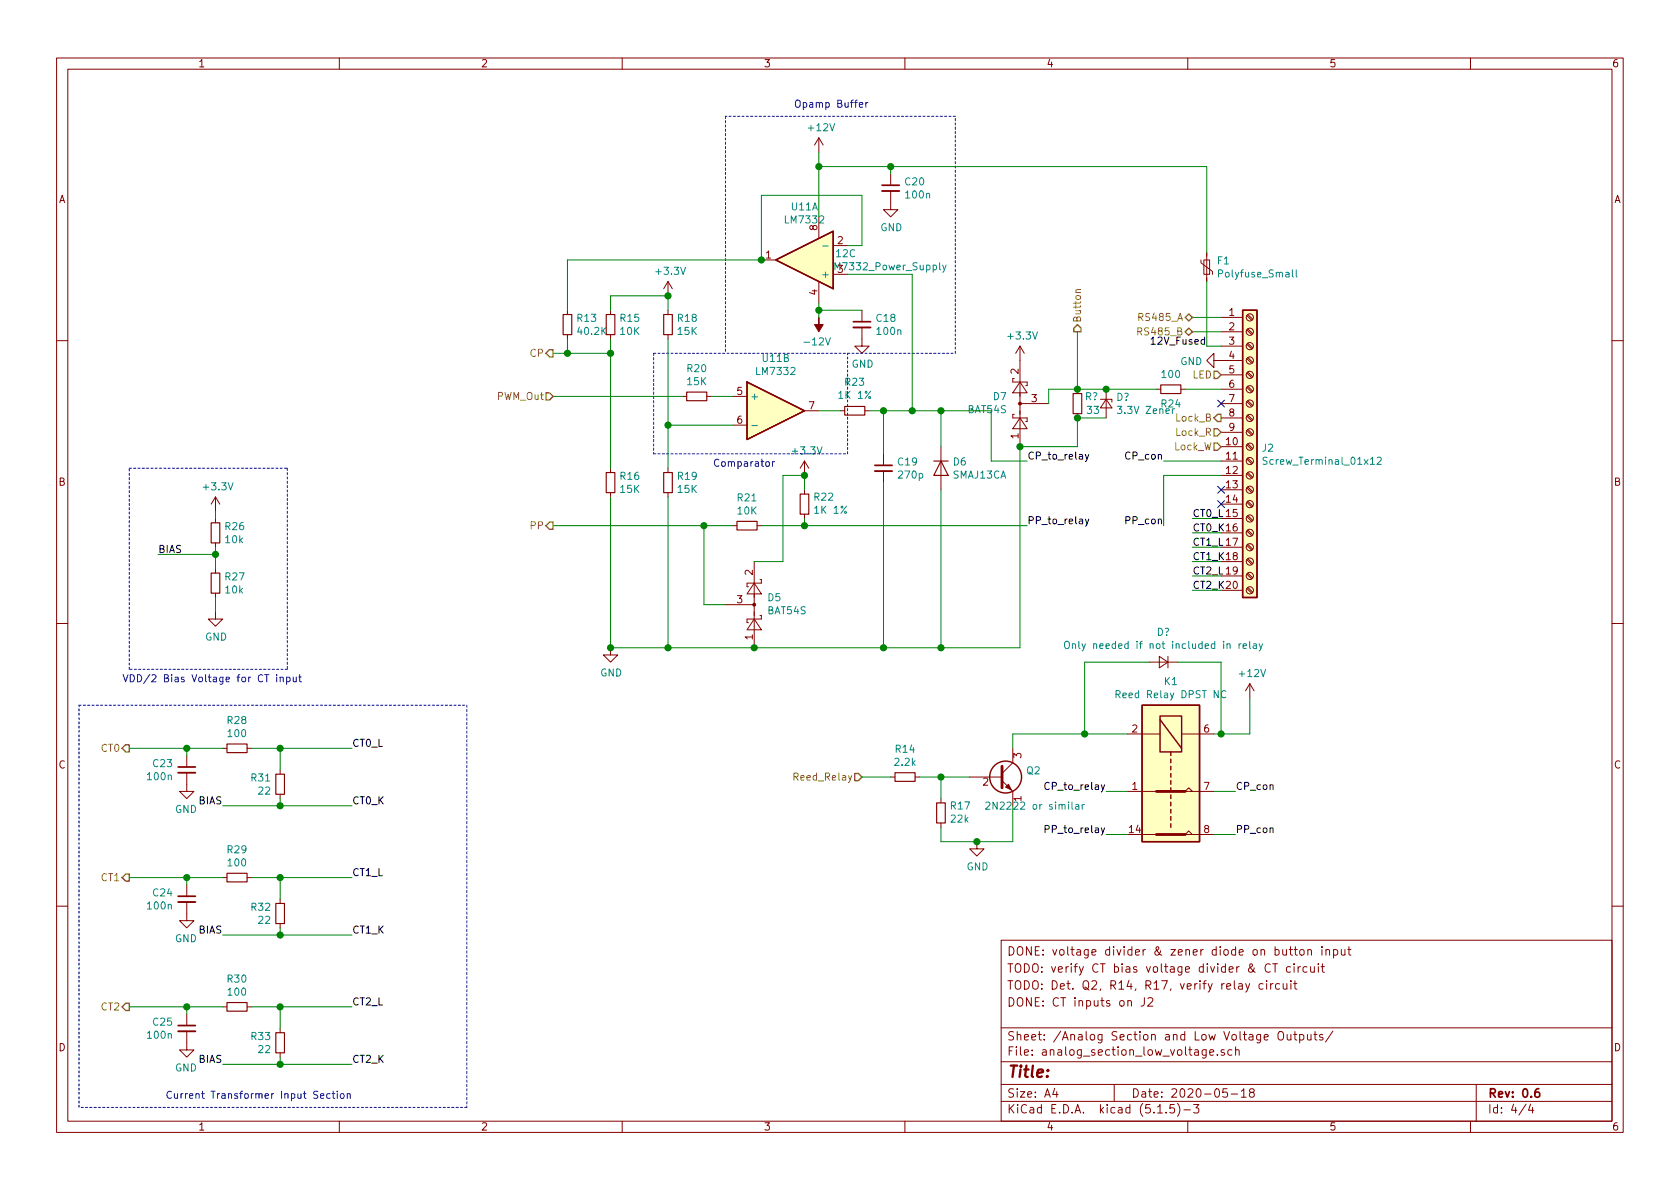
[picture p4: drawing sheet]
<svg xmlns="http://www.w3.org/2000/svg" width="297mm" height="210mm" viewBox="0 0 297 210" stroke-linecap="round" stroke-linejoin="round" font-family="sans-serif">
<g fill="none" stroke="#840000" stroke-width=".18">
<path d="M10 10.3h277v189.9h-277zM12 12.2h273v186.1h-273zM60 10.3v1.9M110 10.3v1.9M160 10.3v1.9M210 10.3v1.9M260 10.3v1.9M144.8 24.4v2.5M144.8 38.3v3.9M144.8 24.4l-.8 1.2M144.8 24.4l.7 1.2M157.5 33.8v3.3h1.2l-1.2 1.2-1.3-1.2h1.3"/>
<path d="M157.5 30.7v2.1M100.3 54.9v.7M100.3 59.2v.7M107.9 54.9v.7M107.9 59.2v.7M118.1 49.8l-.8 1.2M118.1 49.8v2.5M118.1 54.9v.7M118.1 59.2v.7M118.1 49.8l.8 1.2M134.6 46h2.6M144.8 49.8v3.8"/>
<path d="M147.3 43.4h2.6M152.4 57.9v3.3h1.3l-1.3 1.3-1.3-1.3h1.3M152.4 54.9v2M212.3 46v.5l2.1 1.5v.5M212.9 46h1v2.5h-1zM213.4 44.7v5.1M215.9 56.1h3.8M215.9 58.7h3.8M220.4 58.3l.9 .9M220.4 55.8l.9 .8M220.6 58.2l.9 .8M220.6 55.6l.9 .9"/>
<path d="M10 60.2h2M120.6 70.1h.8M125 70.1h.7M129.5 70.1h2.6M129.5 75.2h2.6M142.2 72.6h2.6M148.6 72.6h.8M152.9 72.6h.8M166.4 79v7.6M179.3 73.3h-.2v.6h2.5v.6h-.2M179.3 66.9h-.2v.7h2.5v.6h-.2M180.3 73.9l1.3 1.9h-2.5z"/>
<path d="M180.3 67.6l1.3 1.9h-2.5zM180.3 61.2l-.7 1.3M180.3 61.2v17.8M180.3 61.2l.8 1.3M180.3 71.4h5.1M190.5 68.8v.8M190.5 73.1v.8M194.6 70.6h2v.5M195.6 70.6l1 1.5h-2zM195.6 68.8v5.1M204.5 68.8h.7M208.8 68.8h.7"/>
<path d="M214.6 63.7v-1.2l-1.2 1.2 1.2 1.3v-1.3h5.1M215.9 68.8h3.8M215.9 73.9h3.8M215.9 71.4h3.8M215.9 79h3.8M215.9 61.2h3.8M215.9 66.3h3.8M215.9 76.4h3.8M220.4 78.7l.9 .8M220.4 76.1l.9 .9M220.4 73.6l.9 .8M220.4 71l.9 .9"/>
<path d="M220.4 68.5l.9 .8M220.4 66l.9 .8M220.4 63.4l.9 .9M220.4 60.9l.9 .8M220.6 78.5l.9 .8M220.6 75.9l.9 .9M220.6 73.4l.9 .8M220.6 70.9l.9 .8M220.6 68.3l.9 .9M220.6 65.8l.9 .8M220.6 63.2l.9 .9M220.6 60.7l.9 .8"/>
<path d="M285 60.2h2M38.1 87.9l-.8 1.2M38.1 87.9v2.5M38.1 91.7v.8M38.1 96v.8M38.1 87.9l.8 1.2M107.9 82.8v.8M107.9 87.1v.8M118.1 82.8v.8M118.1 87.1v.8M129.5 93h.8M133.3 99.3v15.2"/>
<path d="M133.9 93h.7M142.2 81.5l-.7 1.3M142.2 81.5v2.6M142.2 86.6v.8M142.2 90.9v.8M142.2 81.5l.8 1.3M156.2 80.3v2M156.2 83.3v2M215.9 81.5h3.8M215.9 84.1h3.8M215.9 86.6h3.8M215.9 89.1h3.8"/>
<path d="M215.9 91.7h3.8M215.9 94.2h3.8M215.9 96.8h3.8M215.9 99.3h3.8M220.4 99l.9 .8M220.4 96.4l.9 .9M220.4 93.9l.9 .8M220.4 91.4l.9 .8M220.4 88.8l.9 .9M220.4 86.3l.9 .8M220.4 83.7l.9 .9M220.4 81.2l.9 .8"/>
<path d="M220.6 98.8l.9 .8M220.6 96.3l.9 .8M220.6 93.7l.9 .9M220.6 91.2l.9 .8M220.6 88.6l.9 .9M220.6 86.1l.9 .8M220.6 83.6l.9 .8M220.6 81l.9 .9M10 110.3h2M38.1 108.2v1.3h1.3l-1.3 1.2-1.3-1.2h1.3M38.1 100.6v.7M38.1 104.9v.8"/>
<path d="M107.9 114.5v1.3h1.3l-1.3 1.3-1.2-1.3h1.2M128.3 106.9h5M133.3 109.5l1.3 1.9h-2.5zM133.3 103.1l1.3 1.9h-2.5zM134.4 108.8h.2v.7h-2.5v.6h.2M134.4 102.5h.2v.6h-2.5v.7h.2M203.2 117.1h5.1M205 116.1l1.5 1-1.5 1zM206.5 116.1v2M215.9 101.8h3.8M215.9 104.4h3.8M220.4 104.1l.9 .8"/>
<path d="M220.4 101.5l.9 .9M220.6 103.9l.9 .8M220.6 101.3l.9 .9M285 110.3h2M33 136.6v3.3h-1.3l1.3 1.3 1.3-1.3h-1.3M33 133.6v2M39.4 132.3h.7M43.7 132.3h.7M49.5 136.1v.8M157.5 137.4h.7M161.8 137.4h.8M171.4 137.4h5.8"/>
<path d="M177.2 138l1.9 1.9v2.6M179.1 132.3v2.6l-1.9 1.9M199.4 129.8h5.7M199.4 139.9h5.1M208.9 129.8h5.7M210.8 139.9l-.6-.6-.7 .6h5.1M221 120.9l-.8 1.3M221 120.9v2.5M221 120.9l.7 1.3M33 159.5v3.3h-1.3l1.3 1.3 1.3-1.3h-1.3M33 156.5v2M39.4 155.2h.7"/>
<path d="M43.7 155.2h.7M49.5 140.5v.7M49.5 159v.8M166.4 141.2v.8M166.4 145.5v.8M172.7 148.8v1.3h1.3l-1.3 1.3-1.3-1.3h1.3M201.9 147.6h2.6M210.8 147.6l-.6-.7-.7 .7h5.1M10 160.2h2M33 179.3v2.1M39.4 178h.7M43.7 178h.7"/>
<path d="M49.5 163.3v.8M177 166.3h108v32h-108zM202.3 176.4v1.1a.51 .51 0 0 1-.5 .4M203 176.6l.2-.2h.4l.2 .5-.9 1h.9M220.2 173.9l.4 1M221 173.9l-.6 1.4-.2 .1M223.3 174l-.4-.1-.3 .3 .1 .6 .2 .1 .4-.1M224 173.4v.2M224 173.9v1M224.6 170.6a.59 .59 0 0 0-.8 0 .59 .59 0 0 0-.1 .7 .56 .56 0 0 0 .3 .6 .56 .56 0 0 0 .6-.1M224.7 173.9v1M225 170.4h.9"/>
<path d="M225.1 173.9l-.4 .3M225.5 170.4v1.5M226.2 174l-.4-.1-.3 .3 .2 .6h.5M226.8 167.9v.8a.39 .39 0 0 0 .7 .1M226.9 173.9v.8a.39 .39 0 0 0 .6 .1M227.5 167.9v1M227.5 173.9v1M227.9 167.9h.6M228.2 171l-.5-.1-.2 .3 .1 .7h.6M228.2 167.4v1.3l.3 .2M228.2 173.4v.2M228.2 173.9v1"/>
<path d="M228.7 173.9h.6M228.8 170.4v.2M228.8 170.9v1M228.8 167.9h.6M229 173.4v1.3l.3 .2M229 167.4v1.3l.4 .2M229.5 170.9v1M229.9 168l.2-.1 .4 .1v.8l-.2 .1-.4-.1zM229.9 170.9l-.4 .3M231.1 171l-.4-.1-.3 .3 .1 .6 .2 .1h.4M231.2 168h.1a.37 .37 0 0 1 .6 .1v.8M231.2 167.9v1"/>
<path d="M231.7 170.9v.8a.39 .39 0 0 0 .7 .1M232.4 170.9v1M233.1 170.4v.2M233.1 170.9v1M233.6 170.9h.6M233.7 167.4v.2M233.7 167.9v1M233.8 170.4v1.3l.4 .2M234.4 168l.2-.1 .4 .1 .1 .9M234.4 167.9v1M235.8 168l.4-.1 .3 .3-.1 .6-.2 .1-.4-.1M235.8 167.9v1.5"/>
<path d="M237.2 167.9v.9l.4 .1 .2-.1M237.8 167.9v1M238.3 167.9h.6M238.5 167.4v1.3l.4 .2M285 160.2h2M33 182.4v3.3h-1.3l1.3 1.2 1.3-1.2h-1.3M49.5 181.9v.7M49.5 186.2v.7M60 198.3v1.9M110 198.3v1.9M160 198.3v1.9M177 194.8h108"/>
<path d="M177 191.8h108M177 187.8h108M177 181.8h108M186.5 192.5l-.4 1h1M186.8 193v1M197 191.8v3M204.7 196.8h.8M206.2 196.7v.1M207.6 195.3h-.7l-.1 .7 .2-.1 .5 .1 .2 .2-.1 .5-.2 .1-.6-.1M208.2 195.1a1.71 1.71 0 0 1 0 2.3M209.3 196.3h1.2M210 198.3v1.9"/>
<path d="M211 195.3h1l-.5 .6 .4 .1v.7l-.2 .1-.7-.1M213.3 185.6v1.2l-.3 .3-.4-.1M213.3 185.7l-.5-.1-.3 .3 .1 .6 .2 .1 .5-.1M213.9 186.1l.7-.1-.1-.3-.4-.1-.2 .2 .1 .7h.5M215.2 186.5v.1M216.5 185.7l-.4-.1-.2 .2 .1 .2 .5 .2v.3h-.6M217 192.5h-.7l-.1 .7 .2-.1 .5 .1 .1 .2v.5l-.2 .1-.6-.1M217.7 193.5h1.1M217.8 185.7l-.4-.1-.3 .3 .1 .6 .2 .1 .4-.1M218.5 185.7l.2-.1 .3 .1 .1 .9M218.5 185.1v1.5M219.5 193l.4-.5v1.5"/>
<path d="M219.5 194h.8M221.2 193.2l-.3-.3 .1-.2 .2-.2 .4 .1 .2 .2-.1 .2-.6 .2a.48 .48 0 0 0-.1 .7l.2 .1 .5-.1a.48 .48 0 0 0-.1-.7h-.1M226.2 182.5a.5 .5 0 0 1 .5 0 .5 .5 0 0 1 .2 .4v.5a.5 .5 0 0 1-.4 .5 .5 .5 0 0 1-.5-.5v-.5zM227.6 182.9v.8a.39 .39 0 0 0 .6 .1M228.2 182.9v1M228.7 182.9h.6M229 182.4v1.3l.3 .2M229.8 183l.4-.1 .3 .3v.6l-.3 .1-.4-.1M229.8 182.9v1.5M231.2 182.9v.9l.4 .1 .2-.1M231.8 182.9v1M232.3 182.9h.6"/>
<path d="M232.5 182.4v1.3l.4 .2M233.9 183a.37 .37 0 0 0-.6 .1l.1 .3 .5 .1v.1l-.2 .3-.4-.1M235.7 182.3l-1.3 2M260 198.3v1.9M261 191.8v6.5M269.8 195.2l-1.2 2M270.6 195.2l-.3 1.1h.9M271 195.8v1"/>
<circle cx="221" cy="58.7" r=".63"/>
<circle cx="221" cy="56.1" r=".63"/>
<circle cx="221" cy="66.3" r=".63"/>
<circle cx="221" cy="63.7" r=".63"/>
<circle cx="221" cy="76.4" r=".63"/>
<circle cx="221" cy="68.8" r=".63"/>
<circle cx="221" cy="79" r=".63"/>
<circle cx="221" cy="71.4" r=".63"/>
<circle cx="221" cy="61.2" r=".63"/>
<circle cx="221" cy="73.9" r=".63"/>
<circle cx="221" cy="91.7" r=".63"/>
<circle cx="221" cy="89.1" r=".63"/>
<circle cx="221" cy="94.2" r=".63"/>
<circle cx="221" cy="99.3" r=".63"/>
<circle cx="221" cy="81.5" r=".63"/>
<circle cx="221" cy="86.6" r=".63"/>
<circle cx="221" cy="96.8" r=".63"/>
<circle cx="221" cy="84.1" r=".63"/>
<circle cx="221" cy="101.8" r=".63"/>
<circle cx="221" cy="104.4" r=".63"/>
</g>
<path d="M156 32.8h3M150.9 56.9h3M154.7 82.3h3M31.5 135.6h3M31.5 158.5h3M31.5 181.4h3M272.1 192.5a.62 .62 0 0 0-.7 .7v.7l.3 .1 .5-.1v-.5l-.1-.2-.4-.1-.3 .3" fill="none" stroke="#840000" stroke-width=".3"/>
<g fill="none" stroke="#840000" stroke-width=".2">
<path d="M99.6 55.6h1.5v3.6h-1.5zM107.2 55.6h1.5v3.6h-1.5zM117.3 55.6h1.6v3.6h-1.6zM121.4 69.3h3.6v1.6h-3.6zM149.4 71.9h3.5v1.5h-3.5zM189.7 69.6h1.6v3.5h-1.6zM205.2 68.1h3.6v1.5h-3.6zM37.3 92.5h1.6v3.5h-1.6zM107.2 83.6h1.5v3.5h-1.5zM117.3 83.6h1.6v3.5h-1.6zM130.3 92.2h3.6v1.5h-3.6zM141.5 87.4h1.5v3.5h-1.5z"/>
<path d="M165.1 81.5h2.5M166.4 81.5l1.2 2.6h-2.5zM37.3 101.3h1.6v3.6h-1.6zM40.1 131.6h3.6v1.5h-3.6zM48.8 136.9h1.5v3.6h-1.5zM158.2 136.6h3.6v1.6h-3.6zM40.1 154.4h3.6v1.6h-3.6zM48.8 159.8h1.5v3.5h-1.5zM165.6 142h1.5v3.5h-1.5zM40.1 177.3h3.6v1.5h-3.6zM48.8 182.6h1.5v3.6h-1.5z"/>
</g>
<g fill="#840000" stroke="#840000" stroke-width=".18">
<path d="M177.8 139.2l.5-.5 .5 1z"/>
<path d="M144.8 56.1v1.3h.7l-.7 1.3-.8-1.3h.8z"/>
<circle cx="133.3" cy="106.9" r=".25"/>
<circle cx="180.3" cy="71.4" r=".25"/>
</g>
<path d="M156 33.8h3M150.9 57.9h3M154.7 83.3h3M31.5 136.6h3M31.5 159.5h3M31.5 182.4h3" fill="none" stroke="#840000" stroke-width=".33"/>
<g fill="none" stroke="#840000" stroke-width=".25">
<path d="M137.2 46l10.1-5.1v10.1zM219.7 54.9h2.5v50.8h-2.5zM132.1 67.6l10.1 5-10.1 5.1zM201.9 124.7h10.2v24.1h-10.2zM205.1 126.6h3.8v6.4h-3.8zM205.1 127.2l3.8 5.1M207 133v.6M207 134.2v.7M207 135.5v.6M207 136.8v.6M207 138v.7M207 139.3v.6"/>
<path d="M207 140.6v.6M207 141.9v.6M207 143.1v.7M207 144.4v.6M207 145.7v.6"/>
<circle cx="177.8" cy="137.4" r="2.82"/>
</g>
<path d="M177.2 135.5v3.8M204.5 139.9h5M204.5 147.6h5" fill="none" stroke="#840000" stroke-width=".51"/>
<g fill="none" stroke="#008484" stroke-width=".18">
<path d="M144.1 48.2l1.2 .4-1.2 .5M144.9 46.8v1M145.5 43.5h.9M166.7 46.9l.3 .8M167.3 46.9l-.4 1.1-.2 .2M228.5 47.7v1.1l.2 .2M229.2 47.7v1.1l.2 .2M132.9 75.3h1M224 80.9l-.5-.1-.1 .2v.4l.6 .2v.3l-.2 .2h-.5M243.5 81l.5-.2 .2 .4v.2l-.8 .7h.8M188.3 113.6l.2-.2a.45 .45 0 0 1 .6 .4v.4l-.2 .4h-.5a.92 .92 0 0 1-.1-1zM189.6 114l.2-.2 .3 .1 .1 .8"/>
<path d="M189.6 113.8v.9M219.1 113.8v.9M219.4 113.8l-.2 .1-.1 .2M219.8 114.2l.6-.1-.1-.2-.3-.1-.2 .2 .1 .6h.4M221 113.4v1.1l.1 .2M221.6 113.9h.5v.8M222.1 114.1l-.4 .1-.2 .2 .2 .3 .4-.1M222.6 113.8l.3 .9M223.2 113.8l-.4 1.2-.2 .1M197.3 122.8l.7-.1v-.5l-.2-.1h-.5v1.3M197.6 122.8l.4 .6M216.7 122.2a.6 .6 0 0 0-.8 .5 .6 .6 0 0 0 .6 .7l.2-.1"/>
<path d="M174.3 142l.5-.2 .2 .4-.8 .9h.8M190.2 142.3h.5l.1 .8M190.8 142.6h-.5l-.2 .2 .1 .2h.6M191.3 142.3v.8M191.7 142.3l-.4 .2"/>
</g>
<g fill="#ffffc2" stroke="#ffffc2" stroke-width=".18">
<path d="M201.9 124.7h10.2v24.1h-10.2z"/>
<path d="M132.1 67.6l10.1 5-10.1 5.1z"/>
<path d="M137.2 46l10.1-5.1v10.1z"/>
<path d="M219.7 54.9h2.5v50.8h-2.5z"/>
</g>
<g fill="none" stroke="#0000c2" stroke-width=".18" stroke-dasharray=".4 .4">
<path d="M128.3 20.6v41.9M168.9 20.6h-40.6M115.6 62.5h53.3M115.6 62.5v17.8M168.9 62.5v-41.9M22.9 82.8h27.9M50.8 82.8v35.6M115.6 80.3h34.3M149.9 80.3v-17.8M22.9 118.4v-35.6M50.8 118.4h-27.9M14 124.7h68.5"/>
<path d="M82.5 124.7v71.1M14 195.8v-71.1M82.5 195.8h-68.5"/>
</g>
<g fill="none" stroke="#008400" stroke-width=".18">
<path d="M144.8 29.5h68.6v15.2M144.8 26.9v11.4M157.5 29.5v1.2M100.3 59.9v2.6M107.9 54.9v-2.6h10.2v2.6M107.9 59.9v22.9M118.1 59.9v22.9M144.8 53.6v2.5M144.8 54.9h7.6M149.9 48.5h11.4v24.1M149.9 43.4h2.5v-8.9h-17.8v11.5h-34.3v8.9M190.5 58.7v10.1"/>
<path d="M210.8 56.1h5.1M210.8 58.7h5.1M213.4 49.8v11.4h2.5M97.8 70.1h22.8M97.8 62.5h10.1M118.1 75.2h11.4M125.7 70.1h3.8M144.8 72.6h3.8M153.7 72.6h21.6v8.9h6.3M156.2 72.6v7.7M166.4 72.6v6.4M195.6 73.9h-5.1v5.1h-10.2v35.5h-72.4v-26.6"/>
<path d="M204.5 68.8h-19.1v2.6M209.5 68.8h6.4M27.9 98h10.2M38.1 90.4v1.3M38.1 96.8v3.8M97.8 93h31.7M118.1 87.9v26.6M124.5 93v13.9h3.8M134.6 93h47M142.2 86.6v-2.5h-3.8v15.2h-5.1M142.2 91.7v1.3M156.2 85.3v29.2"/>
<path d="M166.4 86.6v27.9M205.7 81.5h10.2M210.8 91.7h5.1M210.8 94.2h5.1M210.8 96.8h5.1M210.8 99.3h5.1M215.9 84.1h-10.2v8.9M38.1 105.7v2.5M203.2 117.1h-11.4v12.7M208.3 117.1h7.6v12.7M210.8 104.4h5.1M210.8 101.8h5.1"/>
<path d="M22.9 132.3h16.5M33 132.3v1.3M44.4 132.3h17.8M49.5 132.3v3.8M152.4 137.4h5.1M162.6 137.4h8.8M166.4 137.4v3.8M195.6 139.9h3.8M199.4 129.8h-20.3v2.5M214.6 139.9h3.8M221 123.4v6.4h-6.4M22.9 155.2h16.5"/>
<path d="M33 155.2v1.3M39.4 142.5h22.8M44.4 155.2h17.8M49.5 141.2v1.3M49.5 155.2v3.8M179.1 142.5v6.3h-12.7v-2.5M195.6 147.6h3.8M214.6 147.6h3.8M22.9 178h16.5M33 178v1.3M39.4 165.3h22.8M44.4 178h17.8"/>
<path d="M49.5 164.1v1.2M49.5 178v3.9M39.4 188.2h22.8M49.5 186.9v1.3"/>
</g>
<g fill="none" stroke="#848400" stroke-width=".25">
<path d="M190.5 57.4l.6 .6v.7h-1.2v-.7zM209.5 58.7l.7-.7 .6 .7-.6 .6zM209.5 56.1l.7-.6 .6 .6-.6 .7zM96.5 69.5h.7l.6 .6-.6 .6h-.7zM97.2 61.8h.6v1.3h-.6l-.7-.6zM214.6 78.4h.7l.6 .6-.6 .6h-.7zM214.6 75.8h.7l.6 .6-.6 .7h-.7zM214.6 65.7h.7l.6 .6-.6 .6h-.7zM215.3 73.3h.6v1.2h-.6l-.7-.6zM97.2 92.3h.6v1.3h-.6l-.7-.6zM22.2 131.7h.7v1.3h-.7l-.6-.7zM151.1 136.8h.7l.6 .6-.6 .6h-.7z"/>
<path d="M21.6 155.2l.6-.6h.7v1.2h-.7zM21.6 178l.6-.6h.7v1.3h-.7z"/>
</g>
<path d="M191.1 51.2l-.8 .1-.1 .3 .1 .1" fill="none" stroke="#848400" stroke-width=".18"/>
<path d="M203.5 60l.4-.4v1.3M203.5 60.9h.8M191.9 91.8l.3 .8M191.9 80.4l.3 .8M192.5 91.8l-.4 1.1-.2 .2M192.5 80.4l-.4 1.1-.2 .1M185.5 138.5a.51 .51 0 0 0-.6 0 .51 .51 0 0 0-.2 .6 .46 .46 0 0 0 .3 .5 .46 .46 0 0 0 .5-.1M184.8 146.6h.6l.1-.2-.1-.3-.1-.1h-.5v1.2" fill="none" stroke="#000" stroke-width=".18"/>
<g fill="none" stroke="#0000c2" stroke-width=".18">
<path d="M140.7 17.9a.45 .45 0 0 1 .7 0 .88 .88 0 0 1-.2 1.1l-.4-.1a1.07 1.07 0 0 1-.1-1zM127.1 81.3a.51 .51 0 0 0-.6 0 .51 .51 0 0 0-.2 .6 .46 .46 0 0 0 .3 .5 .46 .46 0 0 0 .5-.1M46.8 119.3h.7M48.9 119.3v.1M48.9 119.7v.9M49.5 119.9l.2-.2 .3 .1 .1 .8M49.5 119.7v.9M50.7 119.8l.4-.1 .2 .3-.1 .5h-.5M50.7 119.7v1.3M51.8 119.7l.1 .8 .3 .1 .2-.2M52.4 119.7v.9M52.8 119.7h.5"/>
<path d="M53 119.3v1.1l.3 .2M56.7 193.8l.6-.1-.1-.3h-.4l-.1 .2v.6h.5M58.4 193.4h-.4l-.2 .2 .1 .6h.5M58.7 193.4h.5M58.9 193v1.1l.3 .1M59.6 193v.1M59.6 193.4v.8M60.3 193.4h.3l.2 .1-.1 .7h-.3l-.2-.2zM61.4 193.5l.2-.1h.3v.8M61.4 193.4v.8"/>
</g>
<g fill="#008400" stroke="#008400" stroke-width=".25">
<circle cx="190.5" cy="73.9" r=".51"/>
<circle cx="166.4" cy="72.6" r=".51"/>
<circle cx="100.3" cy="62.5" r=".51"/>
<circle cx="190.5" cy="68.8" r=".51"/>
<circle cx="166.4" cy="114.5" r=".51"/>
<circle cx="33" cy="132.3" r=".51"/>
<circle cx="172.7" cy="148.8" r=".51"/>
<circle cx="180.3" cy="79" r=".51"/>
<circle cx="166.4" cy="137.4" r=".51"/>
<circle cx="144.8" cy="29.5" r=".51"/>
<circle cx="191.8" cy="129.8" r=".51"/>
<circle cx="195.6" cy="68.8" r=".51"/>
<circle cx="157.5" cy="29.5" r=".51"/>
<circle cx="142.2" cy="93" r=".51"/>
<circle cx="215.9" cy="129.8" r=".51"/>
<circle cx="134.6" cy="46" r=".51"/>
<circle cx="118.1" cy="52.3" r=".51"/>
<circle cx="108" cy="62.5" r=".51"/>
<circle cx="38.1" cy="98" r=".51"/>
<circle cx="142.2" cy="84.1" r=".51"/>
<circle cx="49.5" cy="188.2" r=".51"/>
<circle cx="156.2" cy="72.6" r=".51"/>
<circle cx="33" cy="178" r=".51"/>
<circle cx="118.1" cy="114.5" r=".51"/>
<circle cx="49.5" cy="155.2" r=".51"/>
<circle cx="118.1" cy="75.2" r=".51"/>
<circle cx="133.4" cy="114.5" r=".51"/>
<circle cx="49.5" cy="165.3" r=".51"/>
<circle cx="49.5" cy="178" r=".51"/>
<circle cx="144.8" cy="54.9" r=".51"/>
<circle cx="108" cy="114.5" r=".51"/>
<circle cx="33" cy="155.2" r=".51"/>
<circle cx="161.3" cy="72.6" r=".51"/>
<circle cx="49.5" cy="132.3" r=".51"/>
<circle cx="156.2" cy="114.5" r=".51"/>
<circle cx="49.5" cy="142.5" r=".51"/>
<circle cx="124.5" cy="93" r=".51"/>
</g>
<path d="M215.3 70.8l1.2 1.2M216.5 70.8l-1.2 1.2M215.3 86l1.2 1.2M215.3 88.5l1.2 1.3M216.5 86l-1.2 1.2M216.5 88.5l-1.2 1.3" fill="none" stroke="#000084" stroke-width=".18"/>
<text font-size="2.8" fill="#840000" x="178" y="190.5">Title:</text>
<g font-size="2.1" fill="#840000">
<text x="178" y="172">TODO: verify CT bias voltage divider &amp; CT circuit</text>
<text x="178" y="169">DONE: voltage divider &amp; zener diode on button input</text>
<text x="178" y="178">DONE: CT inputs on J2</text>
<text x="178" y="175">TODO: Det. Q2, R14, R17, verify relay circuit</text>
<text x="178" y="184">Sheet: /Analog Section and Low Voltage Outputs/</text>
<text x="178" y="186.7">File: analog_section_low_voltage.sch</text>
<text x="178" y="196.9">KiCad E.D.A. kicad (5.1.5)-3</text>
<text x="178" y="194.1">Size: A4</text>
<text x="200" y="194.1">Date: 2020-05-18</text>
<text x="263" y="194.1">Rev: 0.6</text>
<text x="263" y="196.9">Id: 4/4</text>
</g>
<g font-size="1.8" fill="#840000">
<text x="35" y="11.9">1</text>
<text x="85" y="11.9">2</text>
<text x="135" y="11.9">3</text>
<text x="185" y="11.9">4</text>
<text x="235" y="11.9">5</text>
<text x="285" y="11.9">6</text>
<text x="10.4" y="35.9">A</text>
<text x="285.4" y="35.9">A</text>
<text x="144.5" y="40.7" transform="rotate(-90 144.5 40.7)">8</text>
<text x="135.4" y="45.7">1</text>
<text x="147.1" y="47.8">LM7332_Power_Supply</text>
<text x="148.1" y="43.2">2</text>
<text x="144.5" y="52.2" transform="rotate(-90 144.5 52.2)">4</text>
<text x="148.1" y="48.3">3</text>
<text x="217.3" y="55.9">1</text>
<text x="217.3" y="58.4">2</text>
<text x="217.3" y="61">3</text>
<text x="217.3" y="63.5">4</text>
<text x="130.3" y="69.8">5</text>
<text x="180.1" y="66.1" transform="rotate(-90 180.1 66.1)">2</text>
<text x="182.4" y="71.1">3</text>
<text x="217.3" y="66">5</text>
<text x="217.3" y="68.6">6</text>
<text x="217.3" y="71.1">7</text>
<text x="130.3" y="74.9">6</text>
<text x="143" y="72.4">7</text>
<text x="180.1" y="77.6" transform="rotate(-90 180.1 77.6)">1</text>
<text x="217.3" y="73.7">8</text>
<text x="217.3" y="76.2">9</text>
<text x="216.8" y="78.7">10</text>
<text x="216.8" y="81.3">11</text>
<text x="216.8" y="83.8">12</text>
<text x="10.4" y="85.9">B</text>
<text x="216.8" y="86.4">13</text>
<text x="216.8" y="88.9">14</text>
<text x="285.4" y="85.9">B</text>
<text x="133.1" y="101.7" transform="rotate(-90 133.1 101.7)">2</text>
<text x="130.3" y="106.7">3</text>
<text x="133.1" y="113.1" transform="rotate(-90 133.1 113.1)">1</text>
<text x="200.2" y="129.5">2</text>
<text x="212.9" y="129.5">6</text>
<text x="10.4" y="135.9">C</text>
<text x="180.6" y="134.1" transform="rotate(-90 180.6 134.1)">3</text>
<text x="285.4" y="135.9">C</text>
<text x="173.8" y="138.9">2</text>
<text x="180.6" y="141.7" transform="rotate(-90 180.6 141.7)">1</text>
<text x="200.2" y="139.7">1</text>
<text x="212.9" y="139.7">7</text>
<text x="199.7" y="147.3">14</text>
<text x="212.9" y="147.3">8</text>
<text x="10.4" y="185.9">D</text>
<text x="285.4" y="185.9">D</text>
<text x="35" y="199.9">1</text>
<text x="85" y="199.9">2</text>
<text x="135" y="199.9">3</text>
<text x="185" y="199.9">4</text>
<text x="235" y="199.9">5</text>
<text x="285" y="199.9">6</text>
</g>
<g font-size="1.8" fill="#0000c2">
<text x="141.9" y="19">Opamp Buffer</text>
<text x="127.1" y="82.5">Comparator</text>
<text x="21.6" y="120.6">VDD/2 Bias Voltage for CT input</text>
<text x="29.2" y="194.3">Current Transformer Input Section</text>
</g>
<g font-size="1.8" fill="#008484">
<text x="143.1" y="23.2">+12V</text>
<text x="160.1" y="32.8">C20</text>
<text x="160.3" y="35.1">100n</text>
<text x="139" y="39.5">LM7332</text>
<text x="140" y="37.2">U11A</text>
<text x="155.7" y="40.9">GND</text>
<text x="145.4" y="44.9" transform="rotate(-90 145.4 44.9)">V+</text>
<text x="146.6" y="45.5">U12C</text>
<text x="215.3" y="46.8">F1</text>
<text x="116.2" y="48.6">+3.3V</text>
<text x="145.8" y="49.1">+</text>
<text x="215.8" y="49.1">Polyfuse_Small</text>
<text x="102.1" y="56.9">R13</text>
<text x="102.3" y="59.2">40.2K</text>
<text x="109.7" y="56.9">R15</text>
<text x="109.7" y="59.2">10K</text>
<text x="119.9" y="56.9">R18</text>
<text x="119.9" y="59.2">15K</text>
<text x="155" y="56.9">C18</text>
<text x="155.2" y="59.2">100n</text>
<text x="121.6" y="65.8">R20</text>
<text x="134.9" y="64">U11B</text>
<text x="142.5" y="61.1">-12V</text>
<text x="150.6" y="65">GND</text>
<text x="178.4" y="60">+3.3V</text>
<text x="208.7" y="64.6">GND</text>
<text x="121.6" y="68.1">15K</text>
<text x="132.6" y="70.7">+</text>
<text x="133.9" y="66.3">LM7332</text>
<text x="148.5" y="70.5">1K 1%</text>
<text x="149.5" y="68.2">R23</text>
<text x="175.7" y="70.8">D7</text>
<text x="191.8" y="70.8">R?</text>
<text x="197.4" y="70.9">D?</text>
<text x="205.5" y="66.8">100</text>
<text x="171.2" y="73.1">BAT54S</text>
<text x="192.3" y="73.2">33</text>
<text x="198.1" y="73.2">3.3V Zener</text>
<text x="205.4" y="72.1">R24</text>
<text x="140.3" y="80.4">+3.3V</text>
<text x="158.8" y="82.3">C19</text>
<text x="168.6" y="82.3">D6</text>
<text x="223.2" y="79.9">J2</text>
<text x="224.1" y="82.2">Screw_Terminal_01x12</text>
<text x="36.1" y="86.7">+3.3V</text>
<text x="109.7" y="84.9">R16</text>
<text x="109.7" y="87.2">15K</text>
<text x="119.9" y="84.9">R19</text>
<text x="119.9" y="87.2">15K</text>
<text x="130.5" y="88.7">R21</text>
<text x="144" y="88.5">R22</text>
<text x="159" y="84.6">270p</text>
<text x="168.5" y="84.6">SMAJ13CA</text>
<text x="39.9" y="93.7">R26</text>
<text x="130.5" y="91">10K</text>
<text x="144.2" y="90.9">1K 1%</text>
<text x="39.9" y="96.1">10k</text>
<text x="39.9" y="102.6">R27</text>
<text x="39.9" y="104.9">10k</text>
<text x="135.8" y="106.3">D5</text>
<text x="36.3" y="113.3">GND</text>
<text x="135.8" y="108.6">BAT54S</text>
<text x="204.5" y="112.4">D?</text>
<text x="106.1" y="119.6">GND</text>
<text x="190.8" y="114.8">Only needed if not included in relay</text>
<text x="219.3" y="119.7">+12V</text>
<text x="198.1" y="123.5">Reed Relay DPST NC</text>
<text x="205.9" y="121.2">K1</text>
<text x="40.3" y="128">R28</text>
<text x="40.4" y="130.3">100</text>
<text x="26.2" y="138">100n</text>
<text x="27.1" y="135.7">C23</text>
<text x="158.3" y="135.4">2.2k</text>
<text x="158.4" y="133.1">R14</text>
<text x="181.6" y="136.9">Q2</text>
<text x="30.9" y="143.8">GND</text>
<text x="44.5" y="138.2">R31</text>
<text x="45.8" y="140.5">22</text>
<text x="168.1" y="143.1">R17</text>
<text x="175.6" y="143.2">2N2222 or similar</text>
<text x="168.2" y="145.5">22k</text>
<text x="40.3" y="150.9">R29</text>
<text x="40.4" y="153.2">100</text>
<text x="170.9" y="153.9">GND</text>
<text x="26.2" y="160.8">100n</text>
<text x="27.1" y="158.5">C24</text>
<text x="44.5" y="161.1">R32</text>
<text x="30.9" y="166.6">GND</text>
<text x="45.8" y="163.4">22</text>
<text x="40.3" y="173.8">R30</text>
<text x="40.4" y="176.1">100</text>
<text x="26.2" y="183.7">100n</text>
<text x="27.1" y="181.4">C25</text>
<text x="44.5" y="183.9">R33</text>
<text x="30.9" y="189.5">GND</text>
<text x="45.8" y="186.2">22</text>
</g>
<g font-size="1.8" fill="#848400">
<text x="191.1" y="57.1" transform="rotate(-90 191.1 57.1)">Button</text>
<text x="201.6" y="59.3">RS485_B</text>
<text x="201.6" y="56.8">RS485_A</text>
<text x="93.8" y="63.1">CP</text>
<text x="87.9" y="70.7">PWM_Out</text>
<text x="210.8" y="66.9">LED</text>
<text x="208" y="77.1">Lock_R</text>
<text x="208" y="74.5">Lock_B</text>
<text x="207.6" y="79.6">Lock_W</text>
<text x="93.9" y="93.6">PP</text>
<text x="18" y="133">CT0</text>
<text x="140.8" y="138">Reed_Relay</text>
<text x="18" y="155.8">CT1</text>
<text x="18" y="178.7">CT2</text>
</g>
<g font-size="1.8">
<text x="204" y="61">12V_Fused</text>
<text x="181.6" y="81.3">CP_to_relay</text>
<text x="199.2" y="81.3">CP_con</text>
<text x="181.6" y="92.7">PP_to_relay</text>
<text x="199.3" y="92.7">PP_con</text>
<text x="210.8" y="91.4">CT0_L 15</text>
<text x="210.8" y="94">CT0_K 16</text>
<text x="27.9" y="97.8">BIAS</text>
<text x="210.8" y="101.6">CT2_L 19</text>
<text x="210.8" y="99.1">CT1_K 18</text>
<text x="210.8" y="96.5">CT1_L 17</text>
<text x="210.8" y="104.1">CT2_K 20</text>
<text x="62.2" y="132.1">CT0_L</text>
<text x="35.2" y="142.2">BIAS</text>
<text x="62.2" y="142.2">CT0_K</text>
<text x="185.3" y="139.7">CP_to_relay</text>
<text x="218.4" y="139.7">CP_con</text>
<text x="185.4" y="147.3">PP_to_relay</text>
<text x="218.4" y="147.3">PP_con</text>
<text x="62.2" y="154.9">CT1_L</text>
<text x="35.2" y="165.1">BIAS</text>
<text x="62.2" y="165.1">CT1_K</text>
<text x="62.2" y="177.8">CT2_L</text>
<text x="35.2" y="188">BIAS</text>
<text x="62.2" y="188">CT2_K</text>
</g>
</svg>
